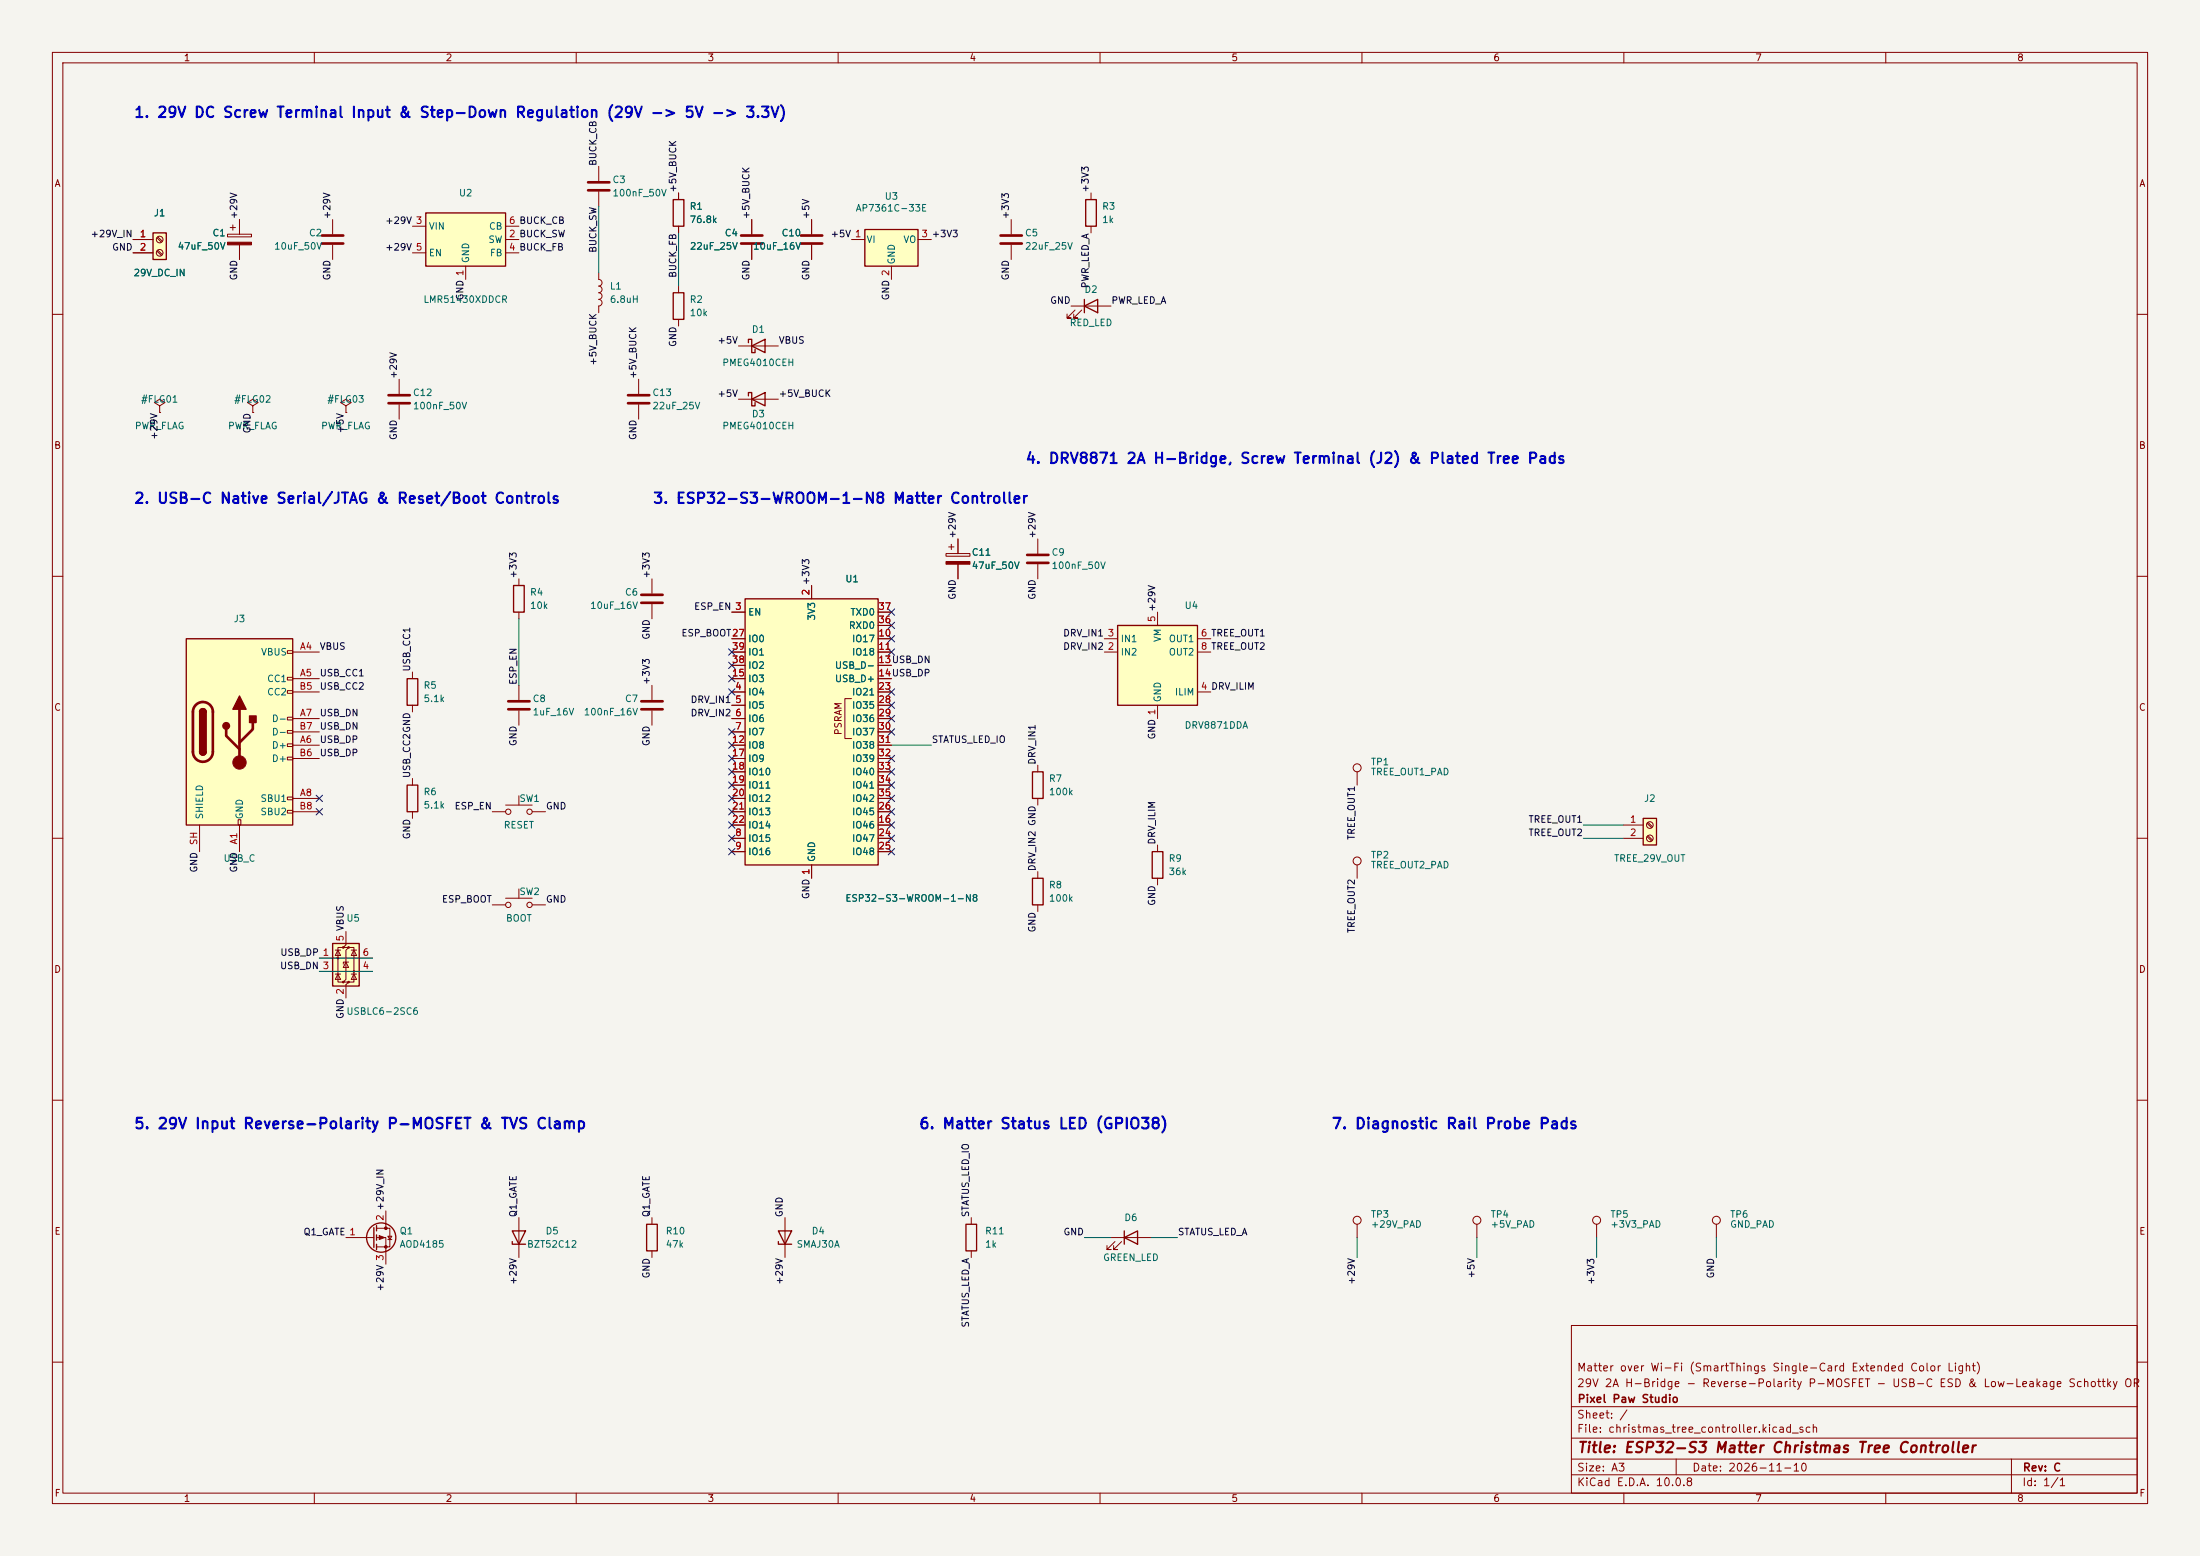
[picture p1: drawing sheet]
<svg xmlns="http://www.w3.org/2000/svg" width="420mm" height="297mm" viewBox="0 0 420 297" stroke-linecap="round" stroke-linejoin="round" font-family="sans-serif">
<path d="M0 0h420v297h-420z" fill="#f5f4ef" stroke="#f5f4ef" stroke-width=".19"/>
<g fill="none" stroke="#840000" stroke-width=".19">
<path d="M10 10h400v277h-400zM12 12h396v273h-396zM60 10v2M110 10v2M160 10v2M210 10v2M260 10v2M310 10v2M360 10v2M208.3 36.8v1.3M43.4 44.7h4.6v.5h-4.6zM43.9 43.4h1.1"/>
<path d="M44.4 42.9v1M45.7 41.9v2.8M45.7 46.7v2.8M208.3 43.2v1.3M10 60h2M408 60h2M10 110h2M408 110h2M10 160h2M408 160h2M10 210h2M408 210h2"/>
<path d="M300 253h108v32h-108zM10 260h2M300 278.5h108M300 274.5h108M300 268.5h108M320 278.5v3M384 278.5v6.5M408 260h2M60 285v2M110 285v2M160 285v2M210 285v2"/>
<path d="M260 285v2M300 281.5h108M310 285v2M360 285v2"/>
</g>
<path d="M207.3 38.1h2v5.1h-2z" fill="none" stroke="#840000" stroke-width=".25"/>
<path d="M43.4 46.2h4.6v.5h-4.6z" fill="#840000" stroke="#840000" stroke-width=".19"/>
<path d="M29.2 44.5h2.5v5h-2.5z" fill="#ffffc2"/>
<path d="M29.2 44.5h2.5v5h-2.5z" fill="none" stroke="#840000" stroke-width=".25"/>
<g fill="none" stroke="#840000" stroke-width=".19">
<path d="M114.3 31.8v2.7M114.3 36.6v2.8M25.4 45.7h3.8M25.4 48.3h3.8M29.9 45.4l.9 .8M29.9 47.9l.9 .9M30.1 45.2l.9 .9M30.1 47.8l.9 .8M30.5 77.5l1-.7-1-.6-1 .6 1 .7v1.2M30.5 78.7h.1M48.3 77.5l1-.7-1-.6-1.1 .6 1.1 .7v1.2M48.3 78.7h.1"/>
<path d="M66 77.5l1.1-.7-1.1-.6-1 .6 1 .7v1.2M66 78.7h.1"/>
<circle cx="30.5" cy="45.7" r=".63"/>
<circle cx="30.5" cy="48.3" r=".63"/>
</g>
<path d="M112.3 34.8h4M112.3 36.3h4" fill="none" stroke="#840000" stroke-width=".51"/>
<path d="M142.2 114.3h25.4v50.8h-25.4z" fill="#ffffc2"/>
<path d="M142.2 114.3h25.4v50.8h-25.4z" fill="none" stroke="#840000" stroke-width=".25"/>
<g fill="none" stroke="#840000" stroke-width=".19">
<path d="M114.3 52.1v1.2a.63 .63 0 0 1 .6 .7 .63 .63 0 0 1-.6 .6 .64 .64 0 0 1 .6 .6 .64 .64 0 0 1-.6 .7 .64 .64 0 0 1 .6 .6 .64 .64 0 0 1-.6 .6 .64 .64 0 0 1 .6 .7 .64 .64 0 0 1-.6 .6v1.3M76.2 72.4v2.8M76.2 77.2v2.8M121.9 72.4v2.8M121.9 77.2v2.8M139.7 116.8h2.5M154.9 111.8v2.5M167.6 116.8h2.6M167.6 119.4h2.6M139.7 132.1h2.5M139.7 134.6h2.5M139.7 137.2h2.5"/>
<path d="M139.7 139.7h2.5M139.7 121.9h2.5M139.7 124.5h2.5M139.7 127h2.5M139.7 129.5h2.5M162.6 133.4h-1.3v7.6h1.3M167.6 132.1h2.6M167.6 134.6h2.6M167.6 137.2h2.6M167.6 139.7h2.6M167.6 121.9h2.6M167.6 124.5h2.6"/>
<path d="M167.6 127h2.6M167.6 129.5h2.6M139.7 142.2h2.5M139.7 157.5h2.5M139.7 144.8h2.5M139.7 147.3h2.5M139.7 149.9h2.5M139.7 152.4h2.5M139.7 154.9h2.5M167.6 142.2h2.6M167.6 157.5h2.6M167.6 144.8h2.6"/>
<path d="M167.6 147.3h2.6M167.6 149.9h2.6M167.6 152.4h2.6M167.6 154.9h2.6M139.7 160h2.5M139.7 162.6h2.5M154.9 165.1v2.5M167.6 160h2.6M167.6 162.6h2.6"/>
</g>
<path d="M74.2 75.4h4M74.2 77h4M119.9 75.4h4.1M119.9 77h4.1" fill="none" stroke="#840000" stroke-width=".51"/>
<path d="M81.3 40.6h15.2v10.2h-15.2z" fill="#ffffc2"/>
<g fill="none" stroke="#840000" stroke-width=".25">
<path d="M81.3 40.6h15.2v10.2h-15.2zM98 111.8h2.1v5h-2.1zM197.1 147.3h2v5.1h-2zM197.1 167.6h2v5.1h-2zM71.4 234.3v3.8M71.9 233.9v1M71.9 235.7v1M71.9 237.5v1M123.4 233.7h2.1v5.1h-2.1zM214.6 236.2l2.6-1.3v2.6zM214.6 234.9v2.6"/>
<circle cx="72.8" cy="236.2" r="2.79"/>
</g>
<g fill="none" stroke="#840000" stroke-width=".19">
<path d="M78.7 43.2h2.6M78.7 48.3h2.6M88.9 50.8v2.5M96.5 45.7h2.6M96.5 43.2h2.6M96.5 48.3h2.6M99.1 110.5v1.3M99.1 116.8v1.3M124.5 110.5v2.8M124.5 115.3v2.8M198.1 146.1v1.2M198.1 152.4v1.3"/>
<path d="M259.1 147.3v2.6M94 172.7h2.5M96.5 171.5h5.1M99.1 169.7v1.8M101.6 172.7h2.5M198.1 166.4v1.2M198.1 172.7v1.3M66 236.2h5.4M71.9 234.4h2.5v3.6h-2.5M71.9 236.2h1.8v5.1M73.7 231.1v3.3M74 236h.8l-.4 .6z"/>
<path d="M74 236.6h.8M124.5 232.4v1.3M124.5 238.8v1.2M212.1 236.2h7.6M212.9 237l-1.6 1.5h.8h-.8v-.8M214.1 237l-1.5 1.5h.8h-.8v-.8"/>
<circle cx="259.1" cy="146.6" r=".76"/>
<circle cx="97" cy="172.7" r=".51"/>
<circle cx="101.1" cy="172.7" r=".51"/>
</g>
<path d="M122.4 113.5h4.1M122.4 115.1h4.1" fill="none" stroke="#840000" stroke-width=".51"/>
<g fill="#840000" stroke="#840000" stroke-width=".19">
<path d="M72.4 235.8l1 .4-1 .4z"/>
<circle cx="73.7" cy="234.4" r=".25"/>
<circle cx="73.7" cy="238" r=".25"/>
</g>
<path d="M213.4 119.4h15.2v15.2h-15.2z" fill="#ffffc2"/>
<path d="M213.4 119.4h15.2v15.2h-15.2zM220 162.6h2v5h-2zM97.8 237v.5h2.5M97.8 234.9h2.5l-1.2 2.6z" fill="none" stroke="#840000" stroke-width=".25"/>
<path d="M221 116.8v2.6M210.8 124.5h2.6M210.8 121.9h2.6M221 134.6v2.6M228.6 124.5h2.5M228.6 121.9h2.5M228.6 132.1h2.5M221 161.3v1.3M221 167.6v1.3M99.1 232.4v7.6" fill="none" stroke="#840000" stroke-width=".19"/>
<path d="M63.5 180.1h5.1v8.1h-5.1z" fill="#ffffc2"/>
<g fill="#840000">
<circle cx="64.5" cy="182.9" r=".25"/>
<circle cx="65.5" cy="180.8" r=".25"/>
<circle cx="65.5" cy="187.5" r=".25"/>
<circle cx="66.5" cy="180.8" r=".25"/>
<circle cx="66.5" cy="187.5" r=".25"/>
<circle cx="67.6" cy="185.4" r=".25"/>
</g>
<g fill="none" stroke="#840000" stroke-width=".19">
<path d="M66 177.8v2.5l-.5 .5h1l-.5 .6v5.5l-.5 .6h1l-.5 .5v2.5M259.1 165.1v2.5M61 182.9h10.1M61 185.4h10.1M64 185.9h1M64 181.4h1M64.5 181.4l.5 1h-1zM64.5 185.9l.5 1h-1zM65.5 180.8h-1v6.7h1M66 183.6l.5 1.1h-1zM66.5 183.6h-1v.4M66.5 180.8h1.1v6.7h-1.1"/>
<path d="M67.1 185.9h1M67.1 181.4h1M67.6 181.4l.5 1h-1zM67.6 185.9l.5 1h-1z"/>
<circle cx="259.1" cy="164.3" r=".76"/>
</g>
<path d="M63.5 180.1h5.1v8.1h-5.1z" fill="none" stroke="#840000" stroke-width=".25"/>
<path d="M313.7 156.2h2.5v5.1h-2.5z" fill="#ffffc2"/>
<path d="M77.7 129.5h2.1v5.1h-2.1zM77.7 149.9h2.1v5h-2.1zM313.7 156.2h2.5v5.1h-2.5zM148.6 237v.5h2.5M148.6 234.9h2.5l-1.2 2.6zM184.4 233.7h2v5.1h-2z" fill="none" stroke="#840000" stroke-width=".25"/>
<g fill="none" stroke="#840000" stroke-width=".19">
<path d="M63.5 41.9v2.8M63.5 46.7v2.8M78.7 128.3v1.2M78.7 134.6v1.3M99.1 130.8v2.8M99.1 135.6v2.8M124.5 130.8v2.8M124.5 135.6v2.8M78.7 148.6v1.3M78.7 154.9v1.3M94 154.9h2.5M96.5 153.7h5.1"/>
<path d="M99.1 151.9v1.8M101.6 154.9h2.5M309.9 157.5h3.8M314.4 157.1l.9 .9M314.4 159.7l.9 .8M314.6 157l.9 .8M314.6 159.5l.9 .9M309.9 160h3.8M149.9 232.4v7.6M185.4 232.4v1.3M185.4 238.8v1.2M259.1 233.7v2.5"/>
<path d="M281.9 233.7v2.5M304.8 233.7v2.5M327.7 233.7v2.5"/>
<circle cx="97" cy="154.9" r=".51"/>
<circle cx="101.1" cy="154.9" r=".51"/>
<circle cx="315" cy="157.5" r=".63"/>
<circle cx="315" cy="160" r=".63"/>
<circle cx="259.1" cy="232.9" r=".76"/>
<circle cx="281.9" cy="232.9" r=".76"/>
<circle cx="304.8" cy="232.9" r=".76"/>
<circle cx="327.7" cy="232.9" r=".76"/>
</g>
<path d="M61.5 45h4M61.5 46.5h4M97 133.9h4.1M97 135.4h4.1M122.4 133.9h4.1M122.4 135.4h4.1" fill="none" stroke="#840000" stroke-width=".51"/>
<path d="M35.6 121.9h20.3v35.6h-20.3z" fill="#ffffc2"/>
<g fill="none" stroke="#840000" stroke-width=".19">
<path d="M129.5 54.6v1.3M143.5 41.9v2.8M143.5 46.7v2.8M129.5 61v1.2M54.9 124.2h1v.5h-1zM54.9 129.3h1v.5h-1zM54.9 131.8h1v.5h-1zM54.9 136.9h1v.5h-1zM54.9 139.4h1v.6h-1zM55.9 124.5h5.1M55.9 129.5h5.1M55.9 137.2h5.1"/>
<path d="M55.9 132.1h5.1M55.9 139.7h5.1M38.1 157.5v5.1M45.5 156.5h.5v1h-.5zM45.7 157.5v5.1M54.9 142h1v.5h-1zM54.9 144.5h1v.5h-1zM54.9 152.1h1v.6h-1zM54.9 154.7h1v.5h-1zM55.9 142.2h5.1M55.9 152.4h5.1M55.9 144.8h5.1"/>
<path d="M55.9 154.9h5.1"/>
</g>
<path d="M128.5 55.9h2.1v5.1h-2.1zM35.6 121.9h20.3v35.6h-20.3zM38.1 135.9a.64 .64 0 0 1 .6-.6 .64 .64 0 0 1 .7 .6M38.1 143.5a.64 .64 0 0 0 .6 .6 .64 .64 0 0 0 .7-.6" fill="none" stroke="#840000" stroke-width=".25"/>
<path d="M141.5 45h4M141.5 46.5h4M37.4 134.6a1.9 1.9 0 0 1 2.1-.5 1.9 1.9 0 0 1 1.1 1.8v7.6a1.91 1.91 0 0 1-1.9 1.9 1.91 1.91 0 0 1-1.9-1.9v-7.8l.2-.6zM43.2 139.2v1.3l2.5 2.5M45.7 135.4v10.1M48.3 137.9v1.3l-2.6 2.5" fill="none" stroke="#840000" stroke-width=".51"/>
<g fill="#840000" stroke="#840000" stroke-width=".25">
<path d="M38.1 135.9h1.3v7.6h-1.3z"/>
<path d="M38.3 135.4a.64 .64 0 0 1 .7-.1 .64 .64 0 0 1 .4 .6h-1.3z"/>
<path d="M38.1 143.5h1.3a.64 .64 0 0 1-.7 .6 .64 .64 0 0 1-.6-.6z"/>
<path d="M45.7 132.8l1.3 2.6h-2.6z"/>
<path d="M47.6 136.7h1.3v1.2h-1.3z"/>
<circle cx="43.2" cy="138.6" r=".63"/>
</g>
<circle cx="45.7" cy="145.5" r="1.27" fill="#840000" stroke="#840000" stroke-width=".19"/>
<path d="M165.1 43.8h10.2v7h-10.2z" fill="#ffffc2"/>
<path d="M128.5 38.1h2.1v5.1h-2.1zM165.1 43.8h10.2v7h-10.2zM207 58.4l2.5-1.2v2.5zM207 57.2v2.5M142.9 75.6v-.7h.6v2.6h.6v-.7M142.9 65.4v-.6h.6v2.5h.6v-.6M143.5 76.2l2.5-1.3v2.6zM143.5 66l2.5-1.2v2.5z" fill="none" stroke="#840000" stroke-width=".25"/>
<g fill="none" stroke="#840000" stroke-width=".19">
<path d="M129.5 36.8v1.3M25.4 45.7h3.8M25.4 48.3h3.8M45.7 41.9v2.8M45.7 46.7v2.8M129.5 43.2v1.3M143.5 41.9v2.8M143.5 46.7v2.8M154.9 41.9v2.8M154.9 46.7v2.8M162.6 45.7h2.5M170.2 50.8v2.5"/>
<path d="M175.3 45.7h2.5M193 41.9v2.8M193 46.7v2.8M204.5 58.4h7.6M205.2 59.2l-1.5 1.5h.8h-.8v-.8M206.5 59.2l-1.5 1.5h.7h-.7v-.8M141 76.2h7.6M141 66h7.6M139.7 116.8h2.5M154.9 111.8v2.5M167.6 116.8h2.6M167.6 119.4h2.6"/>
<path d="M180.6 105.7h4.6v.5h-4.6zM181.1 104.4h1M181.6 103.9v1M182.9 102.9v2.8M182.9 107.7v2.8M198.1 102.9v2.8M198.1 107.7v2.8M139.7 132.1h2.5M139.7 134.6h2.5M139.7 137.2h2.5M139.7 139.7h2.5M139.7 121.9h2.5"/>
<path d="M139.7 124.5h2.5M139.7 127h2.5M139.7 129.5h2.5M167.6 132.1h2.6M167.6 134.6h2.6M167.6 137.2h2.6M167.6 139.7h2.6M167.6 121.9h2.6M167.6 124.5h2.6M167.6 127h2.6M167.6 129.5h2.6M139.7 142.2h2.5"/>
<path d="M139.7 157.5h2.5M139.7 144.8h2.5M139.7 147.3h2.5M139.7 149.9h2.5M139.7 152.4h2.5M139.7 154.9h2.5M167.6 142.2h2.6M167.6 157.5h2.6M167.6 144.8h2.6M167.6 147.3h2.6M167.6 149.9h2.6M167.6 152.4h2.6"/>
<path d="M167.6 154.9h2.6M139.7 160h2.5M139.7 162.6h2.5M154.9 165.1v2.5M167.6 160h2.6M167.6 162.6h2.6"/>
</g>
<path d="M152.9 45h4.1M152.9 46.5h4.1M191 45h4.1M191 46.5h4.1M196.1 105.9h4.1M196.1 107.4h4.1" fill="none" stroke="#840000" stroke-width=".51"/>
<path d="M180.6 107.2h4.6v.5h-4.6z" fill="#840000" stroke="#840000" stroke-width=".19"/>
<g fill="none" stroke="#009600" stroke-width=".19">
<path d="M114.3 39.4v12.7M129.5 44.5v10.1M99.1 118.1v12.7M170.2 142.2h7.6M302.3 157.5h7.6M302.3 160h7.6M61 185.4h10.1M61 182.9h10.1M207 236.2h5.1M219.7 236.2h5.1M259.1 236.2v3.8M281.9 236.2v3.8"/>
<path d="M304.8 236.2v3.8M327.7 236.2v3.8"/>
</g>
<g fill="none" stroke="#000084" stroke-width=".19">
<path d="M169.6 118.8l1.2 1.2M169.6 116.2l1.2 1.2M170.8 118.8l-1.2 1.2M170.8 116.2l-1.2 1.2M139.1 123.9l1.2 1.2M139.1 126.4l1.2 1.2M139.1 131.5l1.2 1.2M139.1 139.1l1.2 1.2M139.1 128.9l1.2 1.2M140.3 123.9l-1.2 1.2M140.3 126.4l-1.2 1.2M140.3 131.5l-1.2 1.2"/>
<path d="M140.3 139.1l-1.2 1.2M140.3 128.9l-1.2 1.2M169.6 131.5l1.2 1.2M169.6 123.9l1.2 1.2M169.6 121.3l1.2 1.2M169.6 139.1l1.2 1.2M169.6 136.6l1.2 1.2M169.6 134l1.2 1.2M170.8 131.5l-1.2 1.2M170.8 123.9l-1.2 1.2M170.8 121.3l-1.2 1.2M170.8 139.1l-1.2 1.2"/>
<path d="M170.8 136.6l-1.2 1.2M170.8 134l-1.2 1.2M60.4 154.3l1.2 1.2M60.4 151.8l1.2 1.2M61.6 154.3l-1.2 1.2M61.6 151.8l-1.2 1.2M139.1 141.6l1.2 1.2M139.1 159.4l1.2 1.2M139.1 151.8l1.2 1.2M139.1 156.9l1.2 1.2M139.1 149.3l1.2 1.2M139.1 146.7l1.2 1.2"/>
<path d="M139.1 154.3l1.2 1.2M139.1 144.2l1.2 1.2M140.3 141.6l-1.2 1.2M140.3 149.3l-1.2 1.2M140.3 159.4l-1.2 1.2M140.3 151.8l-1.2 1.2M140.3 156.9l-1.2 1.2M140.3 146.7l-1.2 1.2M140.3 154.3l-1.2 1.2M140.3 144.2l-1.2 1.2M169.6 151.8l1.2 1.2M169.6 149.3l1.2 1.2"/>
<path d="M169.6 156.9l1.2 1.2M169.6 146.7l1.2 1.2M169.6 154.3l1.2 1.2M169.6 144.2l1.2 1.2M169.6 159.4l1.2 1.2M170.8 151.8l-1.2 1.2M170.8 149.3l-1.2 1.2M170.8 156.9l-1.2 1.2M170.8 146.7l-1.2 1.2M170.8 154.3l-1.2 1.2M170.8 144.2l-1.2 1.2M170.8 159.4l-1.2 1.2"/>
<path d="M139.1 162l1.2 1.2M140.3 162l-1.2 1.2M169.6 162l1.2 1.2M170.8 162l-1.2 1.2"/>
</g>
<g font-size="2" fill="#0000c2">
<text x="25.5" y="22.9">1. 29V DC Screw Terminal Input &amp; Step-Down Regulation (29V -&gt; 5V -&gt; 3.3V)</text>
<text x="195.6" y="89">4. DRV8871 2A H-Bridge, Screw Terminal (J2) &amp; Plated Tree Pads</text>
<text x="25.5" y="96.6">2. USB-C Native Serial/JTAG &amp; Reset/Boot Controls</text>
<text x="124.5" y="96.6">3. ESP32-S3-WROOM-1-N8 Matter Controller</text>
<text x="25.5" y="216">5. 29V Input Reverse-Polarity P-MOSFET &amp; TVS Clamp</text>
<text x="175.3" y="216">6. Matter Status LED (GPIO38)</text>
<text x="254.1" y="216">7. Diagnostic Rail Probe Pads</text>
</g>
<text font-size="2" fill="#840000" x="301" y="277.8">Title: ESP32-S3 Matter Christmas Tree Controller</text>
<g font-size="1.5" fill="#840000">
<text x="300.9" y="262.1">Matter over Wi-Fi (SmartThings Single-Card Extended Color Light)</text>
<text x="300.9" y="265.1">29V 2A H-Bridge - Reverse-Polarity P-MOSFET - USB-C ESD &amp; Low-Leakage Schottky OR</text>
<text x="301" y="268.1">Pixel Paw Studio</text>
<text x="300.9" y="273.8">File: christmas_tree_controller.kicad_sch</text>
<text x="300.9" y="271.1">Sheet: /</text>
<text x="300.9" y="281.2">Size: A3</text>
<text x="322.9" y="281.2">Date: 2026-11-10</text>
<text x="386" y="281.2">Rev: C</text>
<text x="300.9" y="284">KiCad E.D.A. 10.0.8</text>
<text x="385.9" y="284">Id: 1/1</text>
</g>
<g font-size="1.3" fill="#840000">
<text x="35" y="12">1</text>
<text x="85" y="12">2</text>
<text x="135" y="12">3</text>
<text x="185" y="12">4</text>
<text x="235" y="12">5</text>
<text x="285" y="12">6</text>
<text x="335" y="12">7</text>
<text x="385" y="12">8</text>
<text x="10.3" y="36">A</text>
<text x="408.3" y="36">A</text>
<text x="10.2" y="86">B</text>
<text x="408.2" y="86">B</text>
<text x="10.2" y="136">C</text>
<text x="408.2" y="136">C</text>
<text x="161" y="140.4" transform="rotate(-90 161 140.4)">PSRAM</text>
<text x="10.2" y="186">D</text>
<text x="408.2" y="186">D</text>
<text x="10.3" y="236">E</text>
<text x="408.3" y="236">E</text>
<text x="10.3" y="286">F</text>
<text x="35" y="287">1</text>
<text x="85" y="287">2</text>
<text x="135" y="287">3</text>
<text x="185" y="287">4</text>
<text x="235" y="287">5</text>
<text x="285" y="287">6</text>
<text x="335" y="287">7</text>
<text x="385" y="287">8</text>
<text x="408.3" y="286">F</text>
</g>
<g font-size="1.3" fill="#0f0f0f">
<text x="114.2" y="31.8" transform="rotate(-90 114.2 31.8)">BUCK_CB</text>
<text x="45.6" y="41.9" transform="rotate(-90 45.6 41.9)">+29V</text>
<text x="63.4" y="41.9" transform="rotate(-90 63.4 41.9)">+29V</text>
<text x="129.4" y="36.9" transform="rotate(-90 129.4 36.9)">+5V_BUCK</text>
<text x="143.4" y="41.9" transform="rotate(-90 143.4 41.9)">+5V_BUCK</text>
<text x="154.8" y="41.9" transform="rotate(-90 154.8 41.9)">+5V</text>
<text x="192.9" y="41.9" transform="rotate(-90 192.9 41.9)">+3V3</text>
<text x="208.2" y="36.9" transform="rotate(-90 208.2 36.9)">+3V3</text>
<text x="17.2" y="45.6">+29V_IN</text>
<text x="73.4" y="43.1">+29V 3</text>
<text x="158.5" y="45.6">+5V 1</text>
<text x="21.3" y="48.1">GND</text>
<text x="45.6" y="53.6" transform="rotate(-90 45.6 53.6)">GND</text>
<text x="63.4" y="53.6" transform="rotate(-90 63.4 53.6)">GND</text>
<text x="73.4" y="48.1">+29V 5</text>
<text x="114.2" y="48.4" transform="rotate(-90 114.2 48.4)">BUCK_SW</text>
<text x="129.4" y="53.1" transform="rotate(-90 129.4 53.1)">BUCK_FB</text>
<text x="143.4" y="53.6" transform="rotate(-90 143.4 53.6)">GND</text>
<text x="154.8" y="53.6" transform="rotate(-90 154.8 53.6)">GND</text>
<text x="192.9" y="53.6" transform="rotate(-90 192.9 53.6)">GND</text>
<text x="88.8" y="57.4" transform="rotate(-90 88.8 57.4)">GND 1</text>
<text x="170.1" y="57.4" transform="rotate(-90 170.1 57.4)">GND 2</text>
<text x="200.4" y="58.3">GND</text>
<text x="208.2" y="55.1" transform="rotate(-90 208.2 55.1)">PWR_LED_A</text>
<text x="212.1" y="58.3">PWR_LED_A</text>
<text x="136.9" y="65.9">+5V</text>
<text x="148.6" y="65.9">VBUS</text>
<text x="114.2" y="69.9" transform="rotate(-90 114.2 69.9)">+5V_BUCK</text>
<text x="129.4" y="66.3" transform="rotate(-90 129.4 66.3)">GND</text>
<text x="76.1" y="72.4" transform="rotate(-90 76.1 72.4)">+29V</text>
<text x="121.8" y="72.4" transform="rotate(-90 121.8 72.4)">+5V_BUCK</text>
<text x="136.9" y="76.1">+5V</text>
<text x="148.6" y="76.1">+5V_BUCK</text>
<text x="48.1" y="82.8" transform="rotate(-90 48.1 82.8)">GND</text>
<text x="65.9" y="82.8" transform="rotate(-90 65.9 82.8)">+5V</text>
<text x="30.4" y="84" transform="rotate(-90 30.4 84)">+29V</text>
<text x="76.1" y="84.1" transform="rotate(-90 76.1 84.1)">GND</text>
<text x="121.8" y="84.1" transform="rotate(-90 121.8 84.1)">GND</text>
<text x="182.8" y="102.9" transform="rotate(-90 182.8 102.9)">+29V</text>
<text x="198" y="102.9" transform="rotate(-90 198 102.9)">+29V</text>
<text x="98.9" y="110.5" transform="rotate(-90 98.9 110.5)">+3V3</text>
<text x="124.3" y="110.5" transform="rotate(-90 124.3 110.5)">+3V3</text>
<text x="132.4" y="116.7">ESP_EN 3</text>
<text x="182.8" y="114.6" transform="rotate(-90 182.8 114.6)">GND</text>
<text x="198" y="114.6" transform="rotate(-90 198 114.6)">GND</text>
<text x="60.9" y="124.3">VBUS</text>
<text x="124.3" y="122.2" transform="rotate(-90 124.3 122.2)">GND</text>
<text x="130" y="121.8">ESP_BOOT27</text>
<text x="202.9" y="124.3">DRV_IN2</text>
<text x="202.9" y="121.8">DRV_IN1</text>
<text x="60.9" y="129.4">USB_CC1</text>
<text x="60.9" y="132">USB_CC2</text>
<text x="78.6" y="128.3" transform="rotate(-90 78.6 128.3)">USB_CC1</text>
<text x="98.9" y="130.8" transform="rotate(-90 98.9 130.8)">ESP_EN</text>
<text x="124.3" y="130.8" transform="rotate(-90 124.3 130.8)">+3V3</text>
<text x="60.9" y="137">USB_DN</text>
<text x="131.7" y="134.5">DRV_IN1</text>
<text x="131.7" y="137">DRV_IN2</text>
<text x="60.9" y="139.6">USB_DN</text>
<text x="60.9" y="142.1">USB_DP</text>
<text x="98.9" y="142.5" transform="rotate(-90 98.9 142.5)">GND</text>
<text x="124.3" y="142.5" transform="rotate(-90 124.3 142.5)">GND</text>
<text x="177.8" y="142.1">STATUS_LED_IO</text>
<text x="220.9" y="141.3" transform="rotate(-90 220.9 141.3)">GND 1</text>
<text x="60.9" y="144.7">USB_DP</text>
<text x="78.6" y="148.6" transform="rotate(-90 78.6 148.6)">USB_CC2GND</text>
<text x="198" y="146.1" transform="rotate(-90 198 146.1)">DRV_IN1</text>
<text x="86.7" y="154.8">ESP_EN</text>
<text x="104.1" y="154.8">GND</text>
<text x="78.6" y="160.3" transform="rotate(-90 78.6 160.3)">GND</text>
<text x="220.9" y="161.3" transform="rotate(-90 220.9 161.3)">DRV_ILIM</text>
<text x="259" y="160.4" transform="rotate(-90 259 160.4)">TREE_OUT1</text>
<text x="291.7" y="159.9">TREE_OUT2</text>
<text x="291.7" y="157.4">TREE_OUT1</text>
<text x="38" y="166.7" transform="rotate(-90 38 166.7)">GND</text>
<text x="45.6" y="166.7" transform="rotate(-90 45.6 166.7)">GND</text>
<text x="198" y="166.4" transform="rotate(-90 198 166.4)">DRV_IN2 GND</text>
<text x="84.3" y="172.6">ESP_BOOT</text>
<text x="104.1" y="172.6">GND</text>
<text x="154.8" y="171.7" transform="rotate(-90 154.8 171.7)">GND 1</text>
<text x="220.9" y="173" transform="rotate(-90 220.9 173)">GND</text>
<text x="198" y="178.1" transform="rotate(-90 198 178.1)">GND</text>
<text x="259" y="178.2" transform="rotate(-90 259 178.2)">TREE_OUT2</text>
<text x="53.4" y="185.3">USB_DN 3</text>
<text x="53.4" y="182.8">USB_DP 1</text>
<text x="65.9" y="194.6" transform="rotate(-90 65.9 194.6)">GND 2</text>
<text x="98.9" y="232.4" transform="rotate(-90 98.9 232.4)">Q1_GATE</text>
<text x="124.3" y="232.4" transform="rotate(-90 124.3 232.4)">Q1_GATE</text>
<text x="149.7" y="232.4" transform="rotate(-90 149.7 232.4)">GND</text>
<text x="185.3" y="232.4" transform="rotate(-90 185.3 232.4)">STATUS_LED_IO</text>
<text x="57.8" y="236.1">Q1_GATE 1</text>
<text x="202.9" y="236.1">GND</text>
<text x="224.8" y="236.1">STATUS_LED_A</text>
<text x="98.9" y="245.3" transform="rotate(-90 98.9 245.3)">+29V</text>
<text x="124.3" y="244.1" transform="rotate(-90 124.3 244.1)">GND</text>
<text x="149.7" y="245.3" transform="rotate(-90 149.7 245.3)">+29V</text>
<text x="259" y="245.3" transform="rotate(-90 259 245.3)">+29V</text>
<text x="281.8" y="244.1" transform="rotate(-90 281.8 244.1)">+5V</text>
<text x="304.7" y="245.3" transform="rotate(-90 304.7 245.3)">+3V3</text>
<text x="327.5" y="244.1" transform="rotate(-90 327.5 244.1)">GND</text>
<text x="73.5" y="246.6" transform="rotate(-90 73.5 246.6)">+29V 3</text>
<text x="185.3" y="253.5" transform="rotate(-90 185.3 253.5)">STATUS_LED_A</text>
</g>
<g font-size="1.3" fill="#006464">
<text x="116.8" y="35.3">C3</text>
<text x="29.3" y="41.6">J1</text>
<text x="87.5" y="37.8">U2</text>
<text x="116.8" y="37.8">100nF_50V</text>
<text x="131.6" y="40.3">R1</text>
<text x="163.2" y="40.7">AP7361C-33E</text>
<text x="168.8" y="38.4">U3</text>
<text x="210.3" y="40.3">R3</text>
<text x="33.8" y="48">47uF_50V</text>
<text x="40.5" y="45.4">C1</text>
<text x="52.2" y="48">10uF_50V</text>
<text x="58.9" y="45.4">C2</text>
<text x="81.8" y="44.1">VIN</text>
<text x="93.1" y="46.7">SW</text>
<text x="93.2" y="44.1">CB</text>
<text x="131.6" y="42.9">76.8k</text>
<text x="131.6" y="48">22uF_25V</text>
<text x="138.3" y="45.4">C4</text>
<text x="143.7" y="48">10uF_16V</text>
<text x="149.1" y="45.4">C10</text>
<text x="165.3" y="46.7">VI</text>
<text x="172.4" y="46.7">VO</text>
<text x="195.6" y="45.4">C5</text>
<text x="195.6" y="48">22uF_25V</text>
<text x="210.3" y="42.9">1k</text>
<text x="25.4" y="53">29V_DC_IN</text>
<text x="81.8" y="49.2">EN</text>
<text x="89.9" y="50.3" transform="rotate(-90 89.9 50.3)">GND</text>
<text x="93.4" y="49.2">FB</text>
<text x="171.1" y="50.6" transform="rotate(-90 171.1 50.6)">GND</text>
<text x="80.7" y="58.1">LMR51430XDDCR</text>
<text x="116.3" y="55.6">L1</text>
<text x="116.3" y="58.1">6.8uH</text>
<text x="131.6" y="58.1">R2</text>
<text x="206.9" y="56.2">D2</text>
<text x="131.6" y="60.7">10k</text>
<text x="143.4" y="63.8">D1</text>
<text x="204.1" y="62.6">RED_LED</text>
<text x="137.8" y="70.2">PMEG4010CEH</text>
<text x="26.8" y="77.2">#FLG01</text>
<text x="44.6" y="77.2">#FLG02</text>
<text x="62.4" y="77.2">#FLG03</text>
<text x="78.7" y="75.9">C12</text>
<text x="124.4" y="75.9">C13</text>
<text x="25.6" y="82.2">PWR_FLAG</text>
<text x="43.4" y="82.2">PWR_FLAG</text>
<text x="61.2" y="82.2">PWR_FLAG</text>
<text x="78.7" y="78.4">100nF_50V</text>
<text x="124.4" y="78.4">22uF_25V</text>
<text x="137.8" y="82.2">PMEG4010CEH</text>
<text x="143.4" y="80">D3</text>
<text x="185.4" y="106.4">C11</text>
<text x="200.6" y="106.4">C9</text>
<text x="101.1" y="114">R4</text>
<text x="119.2" y="114">C6</text>
<text x="161.3" y="111.5">U1</text>
<text x="185.4" y="108.9">47uF_50V</text>
<text x="200.6" y="108.9">100nF_50V</text>
<text x="44.5" y="119.1">J3</text>
<text x="101.1" y="116.5">10k</text>
<text x="112.5" y="116.5">10uF_16V</text>
<text x="142.7" y="117.8">EN</text>
<text x="155.9" y="118.5" transform="rotate(-90 155.9 118.5)">3V3</text>
<text x="162.2" y="117.8">TXD0</text>
<text x="226" y="116.5">U4</text>
<text x="49.7" y="125.4">VBUS</text>
<text x="142.7" y="122.9">IO0</text>
<text x="142.7" y="125.4">IO1</text>
<text x="161.9" y="120.3">RXD0</text>
<text x="162.6" y="122.9">IO17</text>
<text x="162.6" y="125.4">IO18</text>
<text x="213.8" y="125.4">IN2</text>
<text x="213.8" y="122.9">IN1</text>
<text x="221.9" y="122.7" transform="rotate(-90 221.9 122.7)">VM</text>
<text x="223" y="122.9">OUT1</text>
<text x="223" y="125.4">OUT2</text>
<text x="50.9" y="130.5">CC1</text>
<text x="80.8" y="131.8">R5</text>
<text x="142.7" y="130.5">IO3</text>
<text x="142.7" y="128">IO2</text>
<text x="159.3" y="128">USB_D-</text>
<text x="159.3" y="130.5">USB_D+</text>
<text x="50.9" y="133">CC2</text>
<text x="80.8" y="134.3">5.1k</text>
<text x="101.6" y="134.3">C8</text>
<text x="101.6" y="136.9">1uF_16V</text>
<text x="111.3" y="136.9">100nF_16V</text>
<text x="119.2" y="134.3">C7</text>
<text x="142.7" y="133">IO4</text>
<text x="142.7" y="135.6">IO5</text>
<text x="162.6" y="133">IO21</text>
<text x="162.6" y="135.6">IO35</text>
<text x="221.9" y="134.1" transform="rotate(-90 221.9 134.1)">GND</text>
<text x="224.2" y="133">ILIM</text>
<text x="51.8" y="143.2">D+</text>
<text x="51.8" y="138.1">D-</text>
<text x="51.8" y="140.7">D-</text>
<text x="142.7" y="138.1">IO6</text>
<text x="142.7" y="140.7">IO7</text>
<text x="142.7" y="143.2">IO8</text>
<text x="162.6" y="138.1">IO36</text>
<text x="162.6" y="140.7">IO37</text>
<text x="162.6" y="143.2">IO38</text>
<text x="226" y="139.4">DRV8871DDA</text>
<text x="51.8" y="145.7">D+</text>
<text x="142.7" y="145.7">IO9</text>
<text x="142.7" y="148.3">IO10</text>
<text x="162.6" y="145.7">IO39</text>
<text x="162.6" y="148.3">IO40</text>
<text x="200.1" y="149.6">R7</text>
<text x="261.6" y="146.4">TP1</text>
<text x="261.6" y="148.3">TREE_OUT1_PAD</text>
<text x="49.6" y="153.4">SBU1</text>
<text x="49.6" y="155.9">SBU2</text>
<text x="80.8" y="152.1">R6</text>
<text x="80.8" y="154.6">5.1k</text>
<text x="99" y="153.4">SW1</text>
<text x="142.7" y="150.8">IO11</text>
<text x="142.7" y="153.4">IO12</text>
<text x="142.7" y="155.9">IO13</text>
<text x="162.6" y="155.9">IO45</text>
<text x="162.6" y="150.8">IO41</text>
<text x="162.6" y="153.4">IO42</text>
<text x="200.1" y="152.1">100k</text>
<text x="313.7" y="153.4">J2</text>
<text x="39.1" y="156.5" transform="rotate(-90 39.1 156.5)">SHIELD</text>
<text x="46.7" y="156.5" transform="rotate(-90 46.7 156.5)">GND</text>
<text x="96.1" y="158.4">RESET</text>
<text x="142.7" y="161">IO15</text>
<text x="142.7" y="158.4">IO14</text>
<text x="162.6" y="158.4">IO46</text>
<text x="162.6" y="161">IO47</text>
<text x="42.6" y="164.8">USB_C</text>
<text x="142.7" y="163.5">IO16</text>
<text x="155.9" y="164.6" transform="rotate(-90 155.9 164.6)">GND</text>
<text x="162.6" y="163.5">IO48</text>
<text x="223" y="164.8">R9</text>
<text x="223" y="167.3">36k</text>
<text x="261.6" y="164.2">TP2</text>
<text x="261.6" y="166.1">TREE_OUT2_PAD</text>
<text x="308" y="164.8">TREE_29V_OUT</text>
<text x="99" y="171.1">SW2</text>
<text x="161.3" y="172.4">ESP32-S3-WROOM-1-N8</text>
<text x="200.1" y="169.9">R8</text>
<text x="200.1" y="172.4">100k</text>
<text x="66" y="176.2">U5</text>
<text x="96.5" y="176.2">BOOT</text>
<text x="66" y="194">USBLC6-2SC6</text>
<text x="214.5" y="233.4">D6</text>
<text x="261.6" y="232.7">TP3</text>
<text x="284.5" y="232.7">TP4</text>
<text x="307.3" y="232.7">TP5</text>
<text x="330.2" y="232.7">TP6</text>
<text x="76.2" y="235.9">Q1</text>
<text x="76.2" y="238.5">AOD4185</text>
<text x="100.5" y="238.5">BZT52C12</text>
<text x="104" y="235.9">D5</text>
<text x="127" y="235.9">R10</text>
<text x="127" y="238.5">47k</text>
<text x="152" y="238.5">SMAJ30A</text>
<text x="154.8" y="235.9">D4</text>
<text x="187.9" y="235.9">R11</text>
<text x="187.9" y="238.5">1k</text>
<text x="261.6" y="234.6">+29V_PAD</text>
<text x="284.5" y="234.6">+5V_PAD</text>
<text x="307.3" y="234.6">+3V3_PAD</text>
<text x="330.2" y="234.6">GND_PAD</text>
<text x="210.5" y="241">GREEN_LED</text>
</g>
<g font-size="1.3" fill="#a90000">
<text x="26.6" y="45.6">1</text>
<text x="97.1" y="45.6">2 BUCK_SW</text>
<text x="97.1" y="43">6 BUCK_CB</text>
<text x="175.8" y="45.6">3 +3V3</text>
<text x="26.6" y="48.1">2</text>
<text x="97.1" y="48.1">4 BUCK_FB</text>
<text x="154.8" y="113.8" transform="rotate(-90 154.8 113.8)">2 +3V3</text>
<text x="154.8" y="113.8" transform="rotate(-90 154.8 113.8)">2</text>
<text x="140.2" y="116.7">3</text>
<text x="167.6" y="119.2">36</text>
<text x="167.6" y="116.7">37</text>
<text x="220.8" y="118.8" transform="rotate(-90 220.8 118.8)">5 +29V</text>
<text x="57.1" y="124.3">A4</text>
<text x="139.6" y="124.3">39</text>
<text x="139.6" y="121.8">27</text>
<text x="167.6" y="121.8">10</text>
<text x="167.6" y="124.3">11</text>
<text x="211.4" y="124.3">2</text>
<text x="211.4" y="121.8">3</text>
<text x="229.1" y="121.8">6 TREE_OUT1</text>
<text x="229.1" y="124.3">8 TREE_OUT2</text>
<text x="57.1" y="131.9">B5</text>
<text x="57.1" y="129.4">A5</text>
<text x="139.6" y="129.4">15</text>
<text x="139.6" y="126.9">38</text>
<text x="140.2" y="131.9">4</text>
<text x="167.6" y="126.9">13USB_DN</text>
<text x="167.6" y="129.4">14USB_DP</text>
<text x="167.6" y="131.9">23</text>
<text x="167.6" y="126.9">13</text>
<text x="167.6" y="129.4">14</text>
<text x="229.1" y="131.9">4 DRV_ILIM</text>
<text x="57.1" y="137">A7</text>
<text x="140.2" y="134.5">5</text>
<text x="140.2" y="137">6</text>
<text x="167.6" y="134.5">28</text>
<text x="167.6" y="137">29</text>
<text x="57.1" y="139.6">B7</text>
<text x="57.1" y="142.1">A6</text>
<text x="139.6" y="142.1">12</text>
<text x="140.2" y="139.6">7</text>
<text x="167.6" y="139.6">30</text>
<text x="167.6" y="142.1">31</text>
<text x="57.1" y="144.6">B6</text>
<text x="139.6" y="144.6">17</text>
<text x="139.6" y="147.2">18</text>
<text x="139.6" y="149.7">19</text>
<text x="167.6" y="144.6">32</text>
<text x="167.6" y="147.2">33</text>
<text x="167.6" y="149.7">34</text>
<text x="57.1" y="154.8">B8</text>
<text x="57.1" y="152.3">A8</text>
<text x="139.6" y="152.3">20</text>
<text x="139.6" y="154.8">21</text>
<text x="167.6" y="154.8">26</text>
<text x="167.6" y="152.3">35</text>
<text x="38" y="161.4" transform="rotate(-90 38 161.4)">SH</text>
<text x="45.6" y="161.3" transform="rotate(-90 45.6 161.3)">A1</text>
<text x="139.6" y="157.3">22</text>
<text x="140.2" y="159.9">8</text>
<text x="167.6" y="157.3">16</text>
<text x="167.6" y="159.9">24</text>
<text x="311.1" y="157.3">1</text>
<text x="311.1" y="159.9">2</text>
<text x="140.2" y="162.4">9</text>
<text x="154.8" y="167.1" transform="rotate(-90 154.8 167.1)">1</text>
<text x="167.6" y="162.4">25</text>
<text x="65.9" y="179.8" transform="rotate(-90 65.9 179.8)">5 VBUS</text>
<text x="69.1" y="185.3">4</text>
<text x="69.1" y="182.7">6</text>
<text x="73.5" y="233.1" transform="rotate(-90 73.5 233.1)">2 +29V_IN</text>
</g>
</svg>
